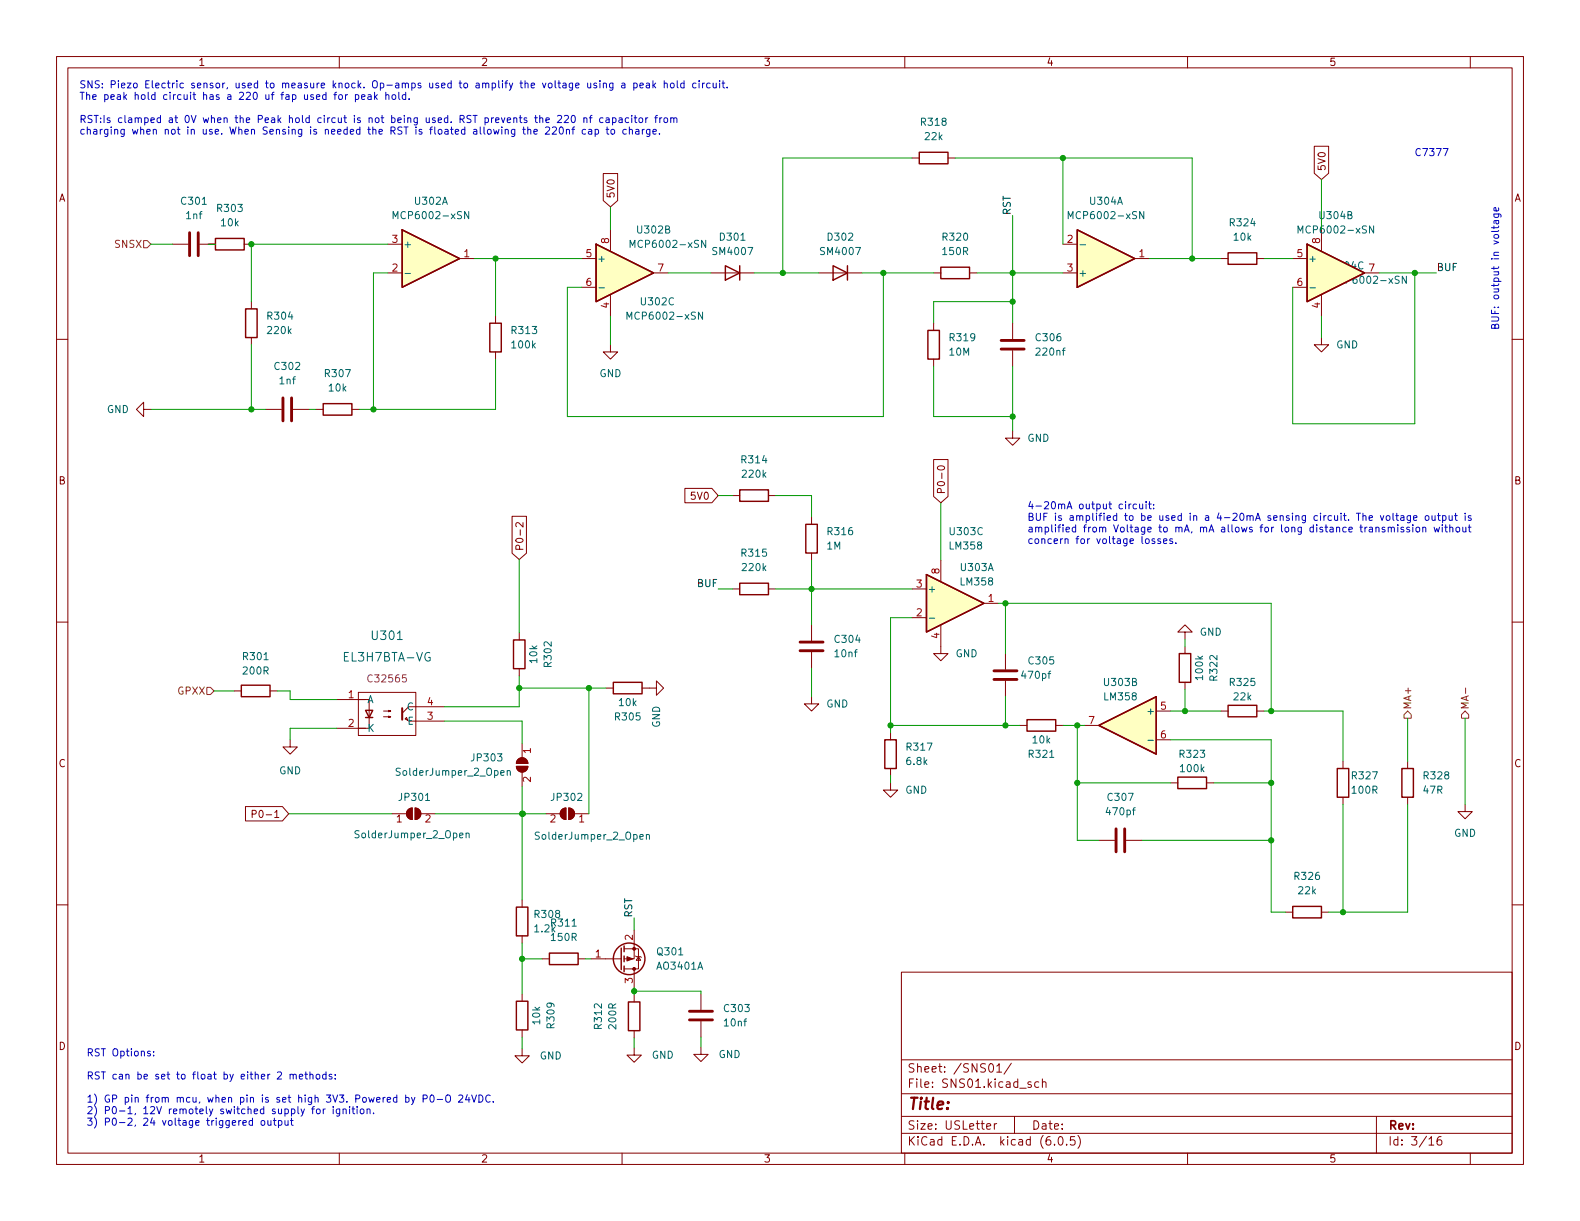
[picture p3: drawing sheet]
<svg xmlns="http://www.w3.org/2000/svg" width="279mm" height="216mm" viewBox="0 0 279 216" stroke-linecap="round" stroke-linejoin="round" font-family="sans-serif">
<g fill="none" stroke="#840000" stroke-width=".18">
<path d="M10 10h259.4v195.9h-259.4zM12 12h255.4v191.9h-255.4zM60 10v2M110 10v2M160 10v2M210 10v2M260 10v2M106.7 30.7h2.5v4.8l-1.3 1.1-1.2-1.1zM161.3 27.9h1.3M167.6 27.9h1.3M232.4 25.9h2.6v4.7l-1.3 1.2-1.3-1.2zM10 60h2"/>
<path d="M30.5 43.2h2.8M35.3 43.2h2.8M43.2 43.2h1.2M44.4 53.3v1.3M44.4 59.7v1.3M68.6 48.3h2.5M68.6 43.2h2.5M81.3 45.7h2.5M87.6 55.9v1.3M102.9 45.7h2.5M102.9 50.8h2.5M107.9 40.6v3.9"/>
<path d="M107.9 52.1v3.8M115.6 48.3h2.5M125.7 48.3h7.6M144.8 48.3h7.6M165.1 48.3h1.3M165.1 57.2v1.2M171.4 48.3h1.3M179.1 57.2v2.7M188 48.3h2.5M188 43.2h2.5M200.7 45.7h2.5M215.9 45.7h1.3"/>
<path d="M222.2 45.7h1.3M228.6 45.7h2.5M228.6 50.8h2.5M233.7 59.7v1.3h1.2l-1.2 1.2-1.3-1.2h1.3M233.7 40.6v3.9M233.7 52.1v3.8M267.4 60h2M25.4 72.4v-1.3l-1.3 1.3 1.3 1.3v-1.3h1.3M47 72.4h2.8M51.8 72.4h2.8M55.9 72.4h1.2M62.2 72.4h1.3"/>
<path d="M87.6 62.2v1.3M107.9 61v1.2h-1.2l1.2 1.3 1.3-1.3h-1.3M165.1 63.5v1.3M179.1 76.2v1.3h1.2l-1.2 1.2-1.3-1.2h1.3M179.1 62v2.8M90.6 91.3h2.5v6.5l-1.3 1.1-1.2-1.1zM92.5 92.4v.8l-.9-.8-.4 .3 .1 .4M121.1 86.4h4.8l1.1 1.2-1.1 1.3h-4.8zM129.5 87.6h1.3M135.9 87.6h1.3M143.5 91.4v1.3M143.5 97.8v1.3"/>
<path d="M165.1 81.3h2.5v6.5l-1.2 1.1-1.3-1.1zM165.8 82.6a.75 .75 0 0 1 1.2 .2 .72 .72 0 0 1-1.2-.1zM166.4 99.1v3.8M10 110h2M91.8 111.9v1.3M91.8 118.2v1.3M129.5 104.1h1.3M135.9 104.1h1.3M143.5 110.5v2.8M143.5 115.3v2.8M161.3 104.1h2.5M161.3 109.2h2.5"/>
<path d="M166.4 110.5v5.1h1.2l-1.2 1.2-1.3-1.2h1.3M174 106.7h2.5M177.8 115.6v2.8M209.5 111.8h1.3l-1.3-1.3-1.2 1.3h1.2v1.2M209.5 114.3v1.3M267.4 110h2M41.4 122.2h1.3M47.8 122.2h1.2M51.3 130.8v1.3h1.3l-1.3 1.3-1.3-1.3h1.3M59.6 123.7h5M59.6 128.8h5M63.4 123.7h1.9v5.1h-1.9"/>
<path d="M63.4 122.4h10.1v7.6h-10.1zM67.8 126.7h1.3l-.4 .2v-.3l.4 .1M67.8 125.7h1.3l-.4 .2v-.3l.4 .1M71.6 127.1l.3-.2 .2 .5zM72.3 125l-1.2 1.1M73.5 127.5h5.1M73.5 125h5.1M91.3 135.5h2a1.02 1.02 0 0 1-1 1 1.02 1.02 0 0 1-1-1zM91.6 134.3a1.02 1.02 0 0 1 1.1-.2 1.02 1.02 0 0 1 .6 .9h-2zM92.3 131.4v2.6M92.3 136.5v2.6M107.2 121.7h1.3"/>
<path d="M113.5 121.7h2.6v1.2l1.2-1.2-1.2-1.3v1.3M143.5 123.2v1.3h1.3l-1.3 1.2-1.3-1.2h1.3M157.5 138.4v1.3h1.2l-1.2 1.3-1.3-1.3h1.3M157.5 129.5v1.3M157.5 135.9v1.3M177.8 120.4v2.8M180.3 128.3h1.3M186.7 128.3h1.3M191.8 128.3h2.5M204.5 125.7h2.5M204.5 130.8h2.5M207 138.4h1.3"/>
<path d="M209.5 120.7v1.2M213.4 138.4h1.2M215.9 125.7h1.3M222.2 125.7h1.3M237.5 134.6v1.3M248.9 134.6v1.3M10 160h2M43.4 142.6h6.5l1.2 1.3-1.2 1.3h-6.5zM44.6 144l.6-.1 .1-.2v-.3l-.7-.1v1.3M69.3 143.9h2.6M72.2 143.2l.7-.3v2a1.02 1.02 0 0 1-.9-.6 1.02 1.02 0 0 1 .2-1.1zM73.4 142.9a1.02 1.02 0 0 1 1 1 1.02 1.02 0 0 1-1 1z"/>
<path d="M74.4 143.9h2.6M92.3 159.1v1.3M96.5 143.9h2.6M99.4 143.2l.7-.3v2a1.02 1.02 0 0 1-1-.6 1.02 1.02 0 0 1 .3-1.1zM100.6 142.9a1.02 1.02 0 0 1 1 1 1.02 1.02 0 0 1-1 1zM101.6 143.9h2.5M194.3 148.6h2.8M199.1 148.6h2.8M237.5 141v1.2M248.9 141v1.2M259.1 142.2v1.3h1.2l-1.2 1.3-1.3-1.3h1.3M267.4 160h2"/>
<path d="M92.3 165.5v1.3M92.3 175.8v1.2M95.9 169.5h1.3M102.2 169.5h1.3M104.5 169.5h5.4M110.4 167.8h2.5v3.5h-2.5M112.1 164.5v5h-1.7M112.1 171.3v3.3M112.1 175.9v1.3M112.4 169l.1 .2h.8l.1 .1M112.9 169.2l.4 .6h-.8zM124 175.8v2.8"/>
<path d="M159.4 171.9h108v32h-108zM227.3 161.3h1.3M233.7 161.3h1.2M92.3 185.4v1.3h1.3l-1.3 1.3-1.2-1.3h1.2M92.3 182.1v1.3M112.1 185.3v1.3h1.3l-1.3 1.2-1.2-1.2h1.2M112.1 182.2v1.3M124 185.2v1.2h1.2l-1.2 1.3-1.3-1.3h1.3M124 180.6v2.8M159.4 197.4h108M159.4 193.4h108M159.4 187.4h108"/>
<path d="M174.5 199.2l.7-.2-.1-.3h-.4l-.2 .2v.7h.6M175 188.2l.2-.1a.81 .81 0 0 1 .6 .6 .81 .81 0 0 1-.3 .8l-.2 .1a.81 .81 0 0 1-.3-1.4zM175.8 198.7v1M176.3 198.7h-.3l-.2 .3M176.3 188.5l.4-.4v1.5M176.3 189.6h.8M178.8 188l-1.3 1.9M179.4 197.4v3M182.3 191.4l-.3-.1-.2 .2v.2l.5 .2v.3h-.5M183.7 191.4l-.4-.1-.3 .3v.4l.1 .2h.6M184.3 191.4l.2-.1 .4 .1 .1 .9M184.3 190.8v1.5"/>
<path d="M243.4 197.4v6.5M60 203.9v2M110 203.9v2M159.4 200.4h108M160 203.9v2M186.5 202.3v.2M187.3 201h.2a.81 .81 0 0 1 .6 .6 .81 .81 0 0 1-.3 .8l-.2 .1a.81 .81 0 0 1-.6-.6 .81 .81 0 0 1 .3-.9zM188.6 202.3v.2M190 201h-.7v.7l.2-.2 .5 .1 .1 .2-.1 .5-.2 .2-.5-.2M190.6 200.8a1.72 1.72 0 0 1 0 2.2M210 203.9v2M252.7 201.4l.4-.4v1.5"/>
<path d="M252.7 202.5h.8M254.8 201a.59 .59 0 0 0-.7 .6v.6l.2 .2 .4 .1 .2-.2 .1-.5-.2-.2-.4-.1-.3 .3M260 203.9v2"/>
</g>
<g fill="none" stroke="#840000" stroke-width=".25">
<path d="M162.6 26.9h5v2.1h-5zM38.1 42.2h5.1v2h-5.1zM43.4 54.6h2.1v5.1h-2.1zM71.1 40.6l10.2 5.1-10.2 5.1zM86.6 57.2h2v5h-2zM105.4 43.2l10.2 5.1-10.2 5zM128.3 47l2.5 1.3-2.5 1.2zM130.8 47v2.5M147.3 47l2.6 1.3-2.6 1.2zM149.9 47v2.5M164.1 58.4h2v5.1h-2zM166.4 47.2h5v2.1h-5z"/>
<path d="M190.5 40.6l10.2 5.1-10.2 5.1zM217.2 44.7h5v2h-5zM231.1 43.2l10.2 5.1-10.2 5zM57.1 71.4h5.1v2h-5.1zM130.8 86.6h5.1v2h-5.1zM142.5 92.7h2v5.1h-2zM90.8 113.2h2v5h-2zM130.8 103.1h5.1v2.1h-5.1zM163.8 101.6l10.2 5.1-10.2 5.1zM208.5 115.6h2.1v5.1h-2.1zM42.7 121.2h5.1v2h-5.1zM64.6 125.6h1.3l-.6 1.3z"/>
<path d="M64.6 126.9h1.3M108.5 120.7h5v2h-5zM156.5 130.8h2v5.1h-2zM181.6 127.3h5.1v2h-5.1zM194.3 128.3l10.2-5.1v10.2zM208.3 137.4h5.1v2h-5.1zM217.2 124.7h5v2h-5zM236.5 135.9h2v5.1h-2zM247.9 135.9h2v5.1h-2zM91.3 177h2v5.1h-2zM91.3 160.4h2v5.1h-2zM97.2 168.5h5v2.1h-5z"/>
<path d="M109.9 167.6v3.9M110.4 167.3v1M110.4 169v1.1M110.4 170.8v1M111.1 177.2h2.1v5h-2.1zM228.6 160.3h5.1v2h-5.1z"/>
<circle cx="111.3" cy="169.5" r="2.79"/>
</g>
<g fill="none" stroke="#006464" stroke-width=".18">
<path d="M69.5 38.7v-1.3l.4 .9 .5-.9v1.3M82.9 37.4v1.3l-.7-1.3v1.3M188.9 38.7v-1.3l.4 .9 .4-.9v1.3M202.3 37.4v1.3l-.8-1.3v1.3M242.9 39.9v1.3l-.7-1.3v1.3M71.6 48.4h1M105.9 50.9h1M107.3 50.9l1.2 .4-1.2 .4M108 49.5v1M110.9 56.5v-1.3l.4 .9 .4-.9v1.3M111.4 43.8v-1.3l.5 .9 .4-.9v1.3M124.2 55.2v1.3l-.7-1.3v1.3"/>
<path d="M124.8 42.5v1.3l-.7-1.3v1.3M191 43.3h1M229.5 41.2v-1.3l.5 1 .4-1v1.3M231.6 50.9h1M233 50.9l1.3 .4-1.3 .4M233.8 49.5v1M235.3 50.1v-1.3l.5 .9 .4-.9v1.3M248.7 48.8v1.3l-.7-1.3v1.3M76 115.4a.75 .75 0 0 0-.9 .6 .75 .75 0 0 0 .5 .9l.5-.2v-.5h-.3M164.3 109.3h1M165.7 109.3l1.2 .4-1.2 .5M166.5 107.9v1"/>
<path d="M89.7 136.4l.2-.1h.3v.8M89.7 136.3v.8M203 130.9h1M82.4 147.4l.2-.1 .3 .1 .1 .7M82.4 147.3v.8M114.3 147.7l.2-.1h.3v.8M114.3 147.6v.8"/>
</g>
<g fill="#ffffc2" stroke="#ffffc2" stroke-width=".18">
<path d="M105.4 43.2l10.2 5.1-10.2 5z"/>
<path d="M190.5 40.6l10.2 5.1-10.2 5.1z"/>
<path d="M71.1 40.6l10.2 5.1-10.2 5.1z"/>
<path d="M231.1 43.2l10.2 5.1-10.2 5z"/>
<path d="M194.3 128.3l10.2-5.1v10.2z"/>
<path d="M163.8 101.6l10.2 5.1-10.2 5.1z"/>
</g>
<g fill="none" stroke="#840000" stroke-width=".51">
<path d="M33.5 41.1v4.1M35.1 41.1v4.1M50 70.4v4M51.6 70.4v4M177 60.2h4.1M177 61.7h4.1M141.5 113.5h4M141.5 115.1h4M175.8 118.6h4M175.8 120.1h4M197.4 146.6v4M198.9 146.6v4"/>
<path d="M121.9 178.8h4.1M121.9 180.3h4.1"/>
</g>
<g fill="#840000" stroke="#840000" stroke-width=".18">
<path d="M91.6 134.3a1.02 1.02 0 0 1 1.1-.2 1.02 1.02 0 0 1 .6 .9h-2z"/>
<path d="M91.3 135.5h2a1.02 1.02 0 0 1-1 1 1.02 1.02 0 0 1-1-1z"/>
<path d="M72.2 143.2l.7-.3v2a1.02 1.02 0 0 1-.9-.6 1.02 1.02 0 0 1 .2-1.1z"/>
<path d="M73.4 142.9a1.02 1.02 0 0 1 1 1 1.02 1.02 0 0 1-1 1z"/>
<path d="M110.9 169.2l1 .3-1 .4z"/>
<path d="M100.6 142.9a1.02 1.02 0 0 1 1 1 1.02 1.02 0 0 1-1 1z"/>
<path d="M99.4 143.2l.7-.3v2a1.02 1.02 0 0 1-1-.6 1.02 1.02 0 0 1 .3-1.1z"/>
<circle cx="112.1" cy="167.8" r=".25"/>
<circle cx="112.1" cy="171.3" r=".25"/>
</g>
<path d="M71.1 125.2v2.1" fill="none" stroke="#840000" stroke-width=".36"/>
<path d="M25.4 42.5h.6l.7 .7-.7 .6h-.6zM36.6 121.5h.6l.6 .7-.6 .6h-.6zM248.9 125.7l.7 .7v.6h-1.3v-.6zM259.1 125.7l.6 .7v.6h-1.3v-.6zM259.2 121.7v.9" fill="none" stroke="#725600" stroke-width=".18"/>
<g fill="none" stroke="#0000c2" stroke-width=".18">
<path d="M59 16.7h.5M59.5 16.3l-.3 .2v1.1M60 16.8l.3-.1 .3 .3v.3l-.3 .3-.3-.1-.1-.2zM61.1 16.7v.9M61.5 16.7l-.4 .3M62.9 16.8l.3-.1 .3 .3-.2 .5h-.4M62.9 16.7v1.3M63.9 17.2l.6-.2v-.2l-.4-.1-.2 .2 .1 .6h.5M65.1 16.8h.5v.8M65.6 17l-.4 .1-.2 .2 .2 .3 .4-.1M66.2 16.3v1.3M66.4 17.1l.3 .5"/>
<path d="M66.7 16.7l-.5 .5M68.2 16.9l.2-.2 .3 .1 .1 .8M68.2 16.3v1.3M69.4 16.8l.3-.1 .3 .3v.3l-.3 .3-.3-.1-.1-.2zM70.5 16.3v1.1l.2 .2M71.7 16.8l-.3-.1-.3 .3 .2 .5h.4M71.7 16.3v1.3M72.3 17.5v.1M105.5 14.8l-.3-.1-.2 .2 .1 .2 .4 .1v.3h-.5M106.1 14.3v.1M106.1 14.7v.8M106.7 14.8l.2-.1 .3 .1v.7"/>
<path d="M106.7 14.7v.8M108.4 14.7v1l-.3 .3-.3-.1M108.4 14.8l-.4-.1-.2 .2 .1 .6h.5M110 14.8h.4l.1 .7M110.5 15l-.4 .1-.2 .1 .2 .3h.4M112.1 14.8l.3-.1 .3 .2-.1 .6h-.5M112.1 14.7v1.3M113.2 15.1l.6-.1-.1-.2-.4-.1-.1 .2v.6h.5M114.3 14.8h.5l.1 .7M114.9 15l-.5 .1-.1 .1 .1 .3h.5M115.5 14.3v1.2M115.6 15.1l.3 .4"/>
<path d="M115.9 14.7l-.4 .5M117.5 14.8l.1-.1 .3 .1 .1 .7M117.5 14.3v1.2M118.7 14.8l.3-.1 .2 .2v.4l-.2 .2h-.3l-.2-.2zM119.8 14.3v1.1l.1 .1M121 14.8l-.4-.1-.2 .2 .1 .6h.5M121 14.3v1.2M123.1 14.8l-.4-.1-.2 .2 .1 .6h.5M123.6 14.3v.1M123.6 14.7v.8M124.2 14.7v.8M124.6 14.7l-.4 .2"/>
<path d="M125.6 14.8l-.4-.1-.2 .2 .1 .6h.5M126.1 14.7l.1 .8h.3l.2-.1M126.7 14.7v.8M127.3 14.3v.1M127.3 14.7v.8M127.7 14.7h.5M127.9 14.3v1.1l.3 .1M128.6 15.4v.1M96.5 22.6l.5-.1 .2 .3-.8 .9h.8M97.7 22.6l.5-.1 .2 .3-.8 .9h.8M98.6 20.5l.5-.1 .2 .4-.8 .9h.8M99 22.6l.2-.1a.68 .68 0 0 1 .4 .6 .68 .68 0 0 1-.4 .6l-.2-.1-.1-.4z"/>
<path d="M99.8 20.5l.5-.1 .2 .4-.8 .9h.8M100.2 23l.1-.1h.3l.1 .8M100.2 22.9v.8M101.1 20.5l.2-.1a.68 .68 0 0 1 .5 .6 .68 .68 0 0 1-.5 .7l-.2-.1-.1-.4zM101.1 22.9h.5M101.6 22.5l-.3 .1v1.1M103.2 20.9l.2-.1 .3 .1 .1 .8M103.2 20.8v.9M103.6 22.9h-.4l-.3 .2 .2 .6h.5M104.1 22.9h.5v.8M104.2 20.8h.5M104.6 23.2h-.4l-.2 .2 .2 .3h.4"/>
<path d="M104.7 20.4l-.3 .2v1.1M105.2 22.9h.4l.2 .2-.1 .6h-.5M105.2 22.9v1.2M106.6 20.9l-.3-.1-.3 .3 .2 .5h.4M107.2 20.9h.5v.8M107.2 22.9h.5M107.4 22.5v1l.3 .2M107.7 21.1l-.4 .1-.2 .2 .2 .3 .4-.1M108.1 22.9h.3l.3 .2v.4l-.3 .2h-.3l-.1-.2zM108.3 20.9l.4-.1 .2 .3-.1 .5h-.5M108.3 20.8v1.3M109.5 20.9h.5v.8"/>
<path d="M110 21.1l-.4 .1-.2 .2 .2 .3 .4-.1M110.7 22.9h-.3l-.3 .2 .2 .6h.4M111.2 20.9l-.4-.1-.2 .3 .1 .5h.5M111.3 23l.2-.1h.3v.8M111.3 22.5v1.2M111.7 20.4v.1M111.7 20.8v.9M112.1 20.8h.5M112.3 20.4v1.1l.3 .2M112.4 22.9h.5l.1 .8M113 23.2h-.4l-.2 .2 .2 .3h.4M113.1 20.9l.3-.1 .3 .3v.3l-.3 .3-.3-.1-.1-.2z"/>
<path d="M113.6 22.9v.8M114 22.9l-.4 .2M114.2 20.8v.9M114.6 20.8l-.4 .3M114.9 22.9v1l-.2 .2h-.3M114.9 22.9h-.3l-.3 .2 .1 .6h.5M115.5 23.3l.6-.1-.1-.3h-.4l-.1 .2v.6h.5M115.8 20.8h.5M116.3 20.4l-.4 .2v1.1M116.6 23.6v.1M116.7 20.8v.9M117 20.8l-.3 .3"/>
<path d="M117.5 20.9l.3-.1 .3 .3v.3l-.3 .3-.3-.1-.1-.2zM118.6 20.9l.2-.1 .3 .1 .1 .8M118.6 20.8v.9M119.2 21l.1-.2 .3 .1 .1 .8M255.2 26.3h.9l-.6 1.2M264.2 37.8h1l.2 .3v.3M264.2 40v.4M264.2 37.8v.4l.2 .2 .6-.1v-.5M264.5 39v.4l.2 .2 .3-.2v-.4M265 36.8v.3l-.2 .2-.6-.1v-.4l.3-.1 .1 .6M265 40l-.2 .3h-1M265 39l-.8 .1v.4"/>
<path d="M199.6 89.1v.9M200 89.1l-.4 .3M201 89.2l-.4-.1-.2 .3 .1 .5h.5M201.5 89.1l.1 .8 .3 .1 .2-.1M202.1 89.1v.9M202.7 88.7v.1M202.7 95.3h.3l.2 .2v.4l-.2 .2-.3-.1-.1-.1zM202.7 89.1v.9M203.1 89.1h.5M203.3 88.7v1.1l.3 .2M204 89.9v.1M204 89.2v.1"/>
<path d="M204.2 95.3h-.3l-.2 .1 .1 .2 .4 .1v.3h-.5M205.2 95.3h-.3l-.2 .1 .1 .2 .4 .1v.3h-.5M205.8 95.7l.6-.1-.1-.3h-.4l-.1 .1v.6h.5M207.3 95.3h-.3l-.2 .1 .1 .2 .4 .1v.3h-.5M207.9 96v.1M244.1 91.2l.3 .8 .3-.8M244.9 93.3l-.3-.1-.2 .2 .1 .2 .4 .1v.3h-.5M245.2 91.2h.3l.3 .2v.4l-.3 .2h-.3l-.1-.2zM245.5 93.3l.2-.1 .3 .1v.8M245.5 93.2v.9M246 93.4l.2-.2 .3 .1 .1 .8M246.3 90.8v1l.2 .2"/>
<path d="M246.8 91.2h.5M247 90.8v1l.3 .2M247.2 92.8v.1M247.2 93.2v.9M247.7 91.2h.5l.1 .8M248.2 93.3l-.3-.1-.2 .2 .1 .2 .4 .1v.3h-.5M248.3 91.5h-.5l-.1 .2 .1 .3h.5M249.2 93.3l-.3-.1-.1 .2v.2l.4 .1v.3h-.4M249.4 91.2v1l-.2 .2h-.3M249.4 91.2h-.3l-.3 .2 .1 .6h.5M249.8 92.8v.1M249.8 93.2v.9"/>
<path d="M250 91.6l.6-.1-.1-.3h-.4l-.1 .2v.6h.5M250.5 93.3l.3-.1 .3 .3v.3l-.3 .3-.3-.1-.1-.2zM251.6 93.3l.2-.1 .3 .1v.8M251.6 93.2v.9M252.1 91.2h.3l.3 .2v.4l-.3 .2h-.3l-.1-.2zM253.2 91.2l.1 .8h.3l.2-.1M253.6 93.2l.2 .9 .3-.6 .2 .6 .3-.9M253.8 91.2v.8M254.2 91.2h.5M254.4 90.8v1l.3 .2M255 92.8v.1M255 93.2v.9"/>
<path d="M255.1 91.2h.4l.2 .2-.1 .6h-.5M255.1 91.2v1.2M255.5 93.2h.5M255.6 92.8v1.1l.4 .2M256.3 91.2v.8h.3l.2-.1M256.4 93.3l.2-.1 .3 .1v.8M256.4 92.8v1.3M256.8 91.2v.8M257.2 91.2h.5M257.4 90.8v1l.3 .2M257.5 93.3l.2-.1 .4 .1v.5l-.1 .2-.3 .1-.2-.2zM258.7 93.2v.8l.3 .1 .2-.2"/>
<path d="M259.1 90.8v.1M259.1 91.2v.8M259.2 93.2v.9M259.6 93.2h.5M259.8 92.8v1.1l.3 .2M260.1 91.2h-.3l-.2 .2 .1 .1 .4 .2v.3h-.5M26.6 185.9h-.3l-.2 .1v.2l.5 .1v.4h-.5M27.2 186.6v.1M27.2 185.9v.1M44.6 198.2l-.3-.1-.3 .3 .2 .5h.4M44.6 197.7v1.3M46.3 198.2l.3-.1 .2 .3v.3l-.2 .3-.3-.1-.1-.2z"/>
<path d="M47.4 198.1v.8l.3 .1 .2-.1M47.9 198.1v.9M48.3 198.1h.5M48.5 197.7v1.1l.3 .2M49.2 198.2l.4-.1 .2 .3-.1 .5h-.5M49.2 198.1v1.3M50.4 198.1l.1 .8 .3 .1 .1-.1M50.9 198.1v.9M51.3 190.1l.2-.1h.3v.8M51.3 190v.8M51.4 198.1h.4M51.5 197.7v1.1l.3 .2"/>
<path d="M51.8 190.1l.2-.1h.3l.1 .8M52.9 190.4l.6-.1v-.3h-.4l-.2 .1 .1 .6h.5M53.9 190h.5M54.1 189.5v1.1l.3 .2M54.8 190.1l.2-.1h.3l.1 .8M54.8 189.5v1.3M55.1 196.1h.5M55.6 195.7l-.3 .1v1.1M56 190h.3l.3 .2v.4l-.3 .2-.3-.1-.1-.1zM56.1 196.1h.3l.2 .2v.4l-.2 .2h-.3l-.1-.2zM57.2 196.1v.8M57.5 196.1l-.3 .2"/>
<path d="M57.6 190h-.3l-.3 .2 .2 .5h.4M57.6 189.5v1.3M58.7 190h-.3l-.2 .1 .1 .2 .4 .1v.3h-.5M58.9 196.1v.8M59.3 190.7v.1M59.3 190v.1M60.1 196.1v1l-.3 .3-.3-.1M60.1 196.1h-.4l-.2 .2 .1 .6h.5M60.7 196.2l.2-.1h.3v.8M60.7 196.1v.8M61.8 196.1v.8M62.2 196.1h.5"/>
<path d="M62.4 195.7v1.1l.3 .1M63.2 196.1v.8M63.8 196.1h.3l.3 .2v.4l-.3 .2h-.3l-.1-.2zM64.9 196.2l.2-.1h.3l.1 .8M64.9 196.1v.8M66.1 196.8v.1M72.8 194l.3 .9M73.4 194l-.4 1.2-.2 .1M74.8 194.3l.6-.1 .2-.2-.1-.3-.7-.1v1.3M76.2 193.7l.1-.1a.68 .68 0 0 1 .5 .7 .68 .68 0 0 1-.5 .6l-.1-.1-.2-.4zM77.3 194.4h1M78.9 193.8l.2-.2a.43 .43 0 0 1 .6 .4v.5a.42 .42 0 0 1-.5 .4 .42 .42 0 0 1-.4-.4z"/>
<path d="M81.1 193.7l.5-.1 .2 .4-.7 .9h.7M82.6 193.6l-.3 .9h.8M82.9 194v.9M83.4 193.6l.4 1.3 .5-1.3M84.7 193.6a.64 .64 0 0 1 .7 .7 .64 .64 0 0 1-.7 .6zM86.7 193.7a.6 .6 0 0 0-.9 .5 .6 .6 0 0 0 .6 .7l.3-.1M87.2 194.8v.1"/>
</g>
<g fill="none" stroke="#009600" stroke-width=".18">
<path d="M107.9 36.6v4M161.3 27.9h-22.9v20.4M168.9 27.9h41.9v17.8M179.1 38.1v19.1M188 27.9v15.3M233.7 31.8v8.8M26.7 43.2h3.8M36.8 43.2h1.3M68.6 48.3h-2.6v24.1M68.6 43.2h-24.2v10.1M83.8 45.7h19.1M87.6 45.7v10.2"/>
<path d="M107.9 55.9v5.1M118.1 48.3h7.6M133.3 48.3h11.5M152.4 48.3h12.7M156.2 48.3v25.4h-55.9v-22.9h2.6M172.7 48.3h15.3M179.1 53.3h-14v3.9M203.2 45.7h12.7M223.5 45.7h5.1M233.7 55.9v3.8M243.8 48.3h10.2M250.2 48.3v26.6h-21.6v-24.1"/>
<path d="M26.7 72.4h20.3M44.4 61v11.4M54.6 72.4h1.3M87.6 63.5v8.9h-24.1M165.1 64.8v8.9h14M179.1 64.8v11.4M91.8 98.9v13M127 87.6h2.5M137.2 87.6h6.3v3.8M143.5 99.1v11.4M166.4 88.9v10.2M91.8 119.5v5.5h-13.2"/>
<path d="M127 104.1h2.5M137.2 104.1h24.1M143.5 118.1v5.1M161.3 109.2h-3.8v20.3M176.5 106.7h48.3v19M177.8 106.7v8.9M209.5 113v1.3M37.8 122.2h3.6M49 122.2h2.3v1.5h8.3M59.6 128.8h-8.3v2M78.6 127.5h13.7v3.9M91.8 121.7h15.4"/>
<path d="M92.3 139.1v20M104.1 121.7v22.2M157.5 128.3h22.8M157.5 137.2v1.2M177.8 123.2v5.1M188 128.3h3.8M190.5 128.3v20.3h3.8M190.5 138.4h16.5M207 125.7h8.9M207 130.8h17.8v30.5h2.5M209.5 121.9v3.8M214.6 138.4h10.2"/>
<path d="M223.5 125.7h14v8.9M248.9 127v7.6M259.1 127v15.2M51.1 143.9h18.2M77 143.9h15.3M92.5 143.9h4M201.9 148.6h22.9M237.5 142.2v19.1M248.9 142.2v19.1h-14M92.3 166.8v9M92.3 169.5h3.6M103.5 169.5h1"/>
<path d="M112.1 162.3v2.2M112.1 174.6v1.3M112.1 175.3h11.9v.5M92.3 183.4v2M112.1 183.5v1.8M124 183.4v1.8"/>
</g>
<g fill="#009600" stroke="#009600" stroke-width=".18">
<circle cx="190.5" cy="138.4" r=".46"/>
<circle cx="209.5" cy="125.7" r=".46"/>
<circle cx="224.8" cy="138.4" r=".46"/>
<circle cx="224.8" cy="148.6" r=".46"/>
<circle cx="237.5" cy="161.3" r=".46"/>
<circle cx="224.8" cy="125.7" r=".46"/>
<circle cx="138.4" cy="48.3" r=".46"/>
<circle cx="156.2" cy="48.3" r=".46"/>
<circle cx="66" cy="72.4" r=".46"/>
<circle cx="179.1" cy="73.7" r=".46"/>
<circle cx="179.1" cy="53.3" r=".46"/>
<circle cx="210.8" cy="45.7" r=".46"/>
<circle cx="188" cy="27.9" r=".46"/>
<circle cx="179.1" cy="48.3" r=".46"/>
<circle cx="250.2" cy="48.3" r=".46"/>
<circle cx="92.3" cy="169.5" r=".46"/>
<circle cx="91.8" cy="121.7" r=".46"/>
<circle cx="112.1" cy="175.3" r=".46"/>
<circle cx="177.8" cy="128.3" r=".46"/>
<circle cx="190.5" cy="128.3" r=".46"/>
<circle cx="157.5" cy="128.3" r=".46"/>
<circle cx="177.8" cy="106.7" r=".46"/>
<circle cx="92.5" cy="143.9" r=".46"/>
<circle cx="143.5" cy="104.1" r=".46"/>
<circle cx="104.1" cy="121.7" r=".46"/>
<circle cx="92.3" cy="143.9" r=".46"/>
<circle cx="87.6" cy="45.7" r=".46"/>
<circle cx="44.4" cy="43.2" r=".46"/>
<circle cx="44.4" cy="72.4" r=".46"/>
</g>
<text font-size="2.8" fill="#840000" x="160.4" y="196.2">Title:</text>
<g font-size="2.1" fill="#006464">
<text x="65.9" y="113.2">U301</text>
<text x="61.1" y="117">EL3H7BTA-VG</text>
</g>
<g font-size="2.1" fill="#840000">
<text x="160.4" y="189.7">Sheet: /SNS01/</text>
<text x="160.4" y="192.4">File: SNS01.kicad_sch</text>
<text x="160.4" y="202.5">KiCad E.D.A. kicad (6.0.5)</text>
<text x="160.4" y="199.7">Size: USLetter</text>
<text x="182.4" y="199.7">Date:</text>
<text x="245.4" y="199.7">Rev:</text>
<text x="245.4" y="202.5">Id: 3/16</text>
</g>
<g font-size="1.8" fill="#840000">
<text x="35" y="11.6">1</text>
<text x="85" y="11.6">2</text>
<text x="135" y="11.6">3</text>
<text x="185" y="11.6">4</text>
<text x="235" y="11.6">5</text>
<text x="10.3" y="35.6">A</text>
<text x="108.7" y="35.1" transform="rotate(-90 108.7 35.1)">5V0</text>
<text x="234.4" y="30.3" transform="rotate(-90 234.4 30.3)">5V0</text>
<text x="267.7" y="35.6">A</text>
<text x="236.1" y="50.2">MCP6002-xSN</text>
<text x="10.3" y="85.7">B</text>
<text x="122.4" y="88.4">5V0</text>
<text x="167.1" y="87.5" transform="rotate(-90 167.1 87.5)">P0-0</text>
<text x="267.7" y="85.7">B</text>
<text x="92.5" y="97.5" transform="rotate(-90 92.5 97.5)">P0-2</text>
<text x="10.3" y="135.6">C</text>
<text x="267.7" y="135.6">C</text>
<text x="45.9" y="144.6">P0-1</text>
<text x="10.3" y="185.7">D</text>
<text x="267.7" y="185.7">D</text>
<text x="35" y="205.6">1</text>
<text x="85" y="205.6">2</text>
<text x="135" y="205.6">3</text>
<text x="185" y="205.6">4</text>
<text x="235" y="205.6">5</text>
</g>
<g font-size="1.8" fill="#0000c2">
<text x="14" y="15.6">SNS: Piezo Electric sensor, used to measure knock. Op-amps used to amplify the voltage using a peak hold circuit.</text>
<text x="14" y="17.6">The peak hold circuit has a 220 uf fap used for peak hold.</text>
<text x="14" y="21.7">RST:Is clamped at 0V when the Peak hold circut is not being used. RST prevents the 220 nf capacitor from</text>
<text x="14" y="23.8">charging when not in use. When Sensing is needed the RST is floated allowing the 220nf cap to charge.</text>
<text x="250.1" y="27.6">C7377</text>
<text x="265.1" y="58.4" transform="rotate(-90 265.1 58.4)">BUF: output in voltage</text>
<text x="181.6" y="90">4-20mA output circuit:</text>
<text x="181.6" y="92.1">BUF is amplified to be used in a 4-20mA sensing circuit. The voltage output is</text>
<text x="181.6" y="94.1">amplified from Voltage to mA, mA allows for long distance transmission without</text>
<text x="181.6" y="96.2">concern for voltage losses.</text>
<text x="15.2" y="186.8">RST Options:</text>
<text x="15.2" y="190.9">RST can be set to float by either 2 methods:</text>
<text x="15.2" y="195">1) GP pin from mcu, when pin is set high 3V3. Powered by P0-O 24VDC.</text>
<text x="15.2" y="197">2) P0-1, 12V remotely switched supply for ignition.</text>
<text x="15.2" y="199">3) P0-2, 24 voltage triggered output</text>
</g>
<g font-size="1.8" fill="#006464">
<text x="163" y="22.2">R318</text>
<text x="163.6" y="24.8">22k</text>
<text x="32.2" y="36.2">C301</text>
<text x="33" y="38.7">1nf</text>
<text x="38.5" y="37.5">R303</text>
<text x="39.2" y="40">10k</text>
<text x="70.3" y="38.7">MCP6002-xSN</text>
<text x="73.4" y="36.2">U302A</text>
<text x="112.8" y="41.3">U302B</text>
<text x="189.6" y="38.7">MCP6002-xSN</text>
<text x="192.8" y="36.2">U304A</text>
<text x="217.6" y="40">R324</text>
<text x="230.3" y="41.3">MCP6002-xSN</text>
<text x="233.5" y="38.7">U304B</text>
<text x="71.2" y="43.8">+</text>
<text x="105.5" y="46.4">+</text>
<text x="108.6" y="46.8" transform="rotate(-90 108.6 46.8)">V+</text>
<text x="112.2" y="43.8">MCP6002-xSN</text>
<text x="126.2" y="45.1">SM4007</text>
<text x="127.4" y="42.5">D301</text>
<text x="145.3" y="45.1">SM4007</text>
<text x="146.5" y="42.5">D302</text>
<text x="166.8" y="42.5">R320</text>
<text x="166.8" y="45.1">150R</text>
<text x="218.2" y="42.5">10k</text>
<text x="231.3" y="46.4">+</text>
<text x="234.3" y="46.8" transform="rotate(-90 234.3 46.8)">V+</text>
<text x="113.5" y="54">U302C</text>
<text x="190.6" y="48.9">+</text>
<text x="47.4" y="56.5">R304</text>
<text x="47.4" y="59.1">220k</text>
<text x="90.6" y="59.1">R313</text>
<text x="111.6" y="56.5">MCP6002-xSN</text>
<text x="48.7" y="65.4">C302</text>
<text x="90.6" y="61.6">100k</text>
<text x="167.9" y="62.9">10M</text>
<text x="168.1" y="60.3">R319</text>
<text x="183.3" y="60.3">C306</text>
<text x="183.4" y="62.9">220nf</text>
<text x="236.3" y="61.6">GND</text>
<text x="49.5" y="67.9">1nf</text>
<text x="57.6" y="66.7">R307</text>
<text x="58.2" y="69.2">10k</text>
<text x="106" y="66.7">GND</text>
<text x="18.9" y="73">GND</text>
<text x="131.2" y="81.9">R314</text>
<text x="181.7" y="78.1">GND</text>
<text x="131.4" y="84.5">220k</text>
<text x="146.5" y="94.6">R316</text>
<text x="168.1" y="94.6">U303C</text>
<text x="131.2" y="98.4">R315</text>
<text x="131.4" y="101">220k</text>
<text x="146.2" y="97.2">1M</text>
<text x="168" y="97.2">LM358</text>
<text x="170" y="101">U303A</text>
<text x="164" y="104.8">+</text>
<text x="167" y="105.2" transform="rotate(-90 167 105.2)">V+</text>
<text x="170" y="103.5">LM358</text>
<text x="147.7" y="113.7">C304</text>
<text x="212.1" y="112.4">GND</text>
<text x="43.1" y="116.7">R301</text>
<text x="43.1" y="119.3">200R</text>
<text x="95" y="117.2" transform="rotate(-90 95 117.2)">10k</text>
<text x="97.5" y="117.8" transform="rotate(-90 97.5 117.8)">R302</text>
<text x="147.7" y="116.2">10nf</text>
<text x="169" y="116.2">GND</text>
<text x="182" y="117.5">C305</text>
<text x="64.9" y="124.3">A</text>
<text x="72" y="125.6">C</text>
<text x="109.5" y="124.8">10k</text>
<text x="146.1" y="125.1">GND</text>
<text x="180.9" y="120">470pf</text>
<text x="195.4" y="123.8">LM358</text>
<text x="195.4" y="121.3">U303B</text>
<text x="212.7" y="120.1" transform="rotate(-90 212.7 120.1)">100k</text>
<text x="215.3" y="120.2" transform="rotate(-90 215.3 120.2)">R322</text>
<text x="217.6" y="121.3">R325</text>
<text x="218.2" y="123.8">22k</text>
<text x="64.9" y="129.4">K</text>
<text x="72.1" y="128.1">E</text>
<text x="108.9" y="127.4">R305</text>
<text x="116.7" y="128.7" transform="rotate(-90 116.7 128.7)">GND</text>
<text x="182.7" y="131.4">10k</text>
<text x="203.3" y="126.4">+</text>
<text x="49.3" y="136.9">GND</text>
<text x="70.5" y="137.2">SolderJumper_2_Open</text>
<text x="83.5" y="134.6">JP303</text>
<text x="160.4" y="135.3">6.8k</text>
<text x="160.4" y="132.7">R317</text>
<text x="182" y="134">R321</text>
<text x="208.7" y="134">R323</text>
<text x="208.9" y="136.5">100k</text>
<text x="239.2" y="137.8">R327</text>
<text x="251.9" y="137.8">R328</text>
<text x="70.7" y="141.6">JP301</text>
<text x="97.6" y="141.6">JP302</text>
<text x="160.1" y="140.3">GND</text>
<text x="196" y="141.6">C307</text>
<text x="239.2" y="140.3">100R</text>
<text x="251.8" y="140.3">47R</text>
<text x="63.2" y="148.2">SolderJumper_2_Open</text>
<text x="95.1" y="148.5">SolderJumper_2_Open</text>
<text x="195.8" y="144.1">470pf</text>
<text x="257.1" y="148">GND</text>
<text x="229" y="155.6">R326</text>
<text x="229.7" y="158.1">22k</text>
<text x="94.6" y="164.8">1.2k</text>
<text x="94.6" y="162.3">R308</text>
<text x="97.6" y="163.8">R311</text>
<text x="97.6" y="166.4">150R</text>
<text x="116.3" y="171.4">AO3401A</text>
<text x="116.3" y="168.9">Q301</text>
<text x="128.2" y="178.9">C303</text>
<text x="95.5" y="181.1" transform="rotate(-90 95.5 181.1)">10k</text>
<text x="98" y="181.7" transform="rotate(-90 98 181.7)">R309</text>
<text x="106.4" y="181.8" transform="rotate(-90 106.4 181.8)">R312</text>
<text x="109" y="181.8" transform="rotate(-90 109 181.8)">200R</text>
<text x="128.2" y="181.5">10nf</text>
<text x="95.4" y="187.3">GND</text>
<text x="115.2" y="187.2">GND</text>
<text x="127" y="187.1">GND</text>
</g>
<g font-size="1.8" fill="#0f0f0f">
<text x="178.7" y="38.1" transform="rotate(-90 178.7 38.1)">RST</text>
<text x="254" y="47.9">BUF</text>
<text x="123.4" y="103.8">BUF</text>
<text x="111.8" y="162.3" transform="rotate(-90 111.8 162.3)">RST</text>
</g>
<g font-size="1.8" fill="#725600">
<text x="20.4" y="43.8">SNSX</text>
<text x="31.5" y="122.8">GPXX</text>
<text x="249.6" y="125.5" transform="rotate(-90 249.6 125.5)">MA+</text>
<text x="259.7" y="125.5" transform="rotate(-90 259.7 125.5)">MA-</text>
</g>
<g font-size="1.8" fill="#a90000">
<text x="69.4" y="42.9">3</text>
<text x="82.1" y="45.5">1</text>
<text x="103.6" y="45.5">5</text>
<text x="107.7" y="43" transform="rotate(-90 107.7 43)">8</text>
<text x="188.7" y="42.9">2</text>
<text x="201.4" y="45.5">1</text>
<text x="229.4" y="45.5">5</text>
<text x="233.4" y="43" transform="rotate(-90 233.4 43)">8</text>
<text x="235.4" y="47.6">U304C 7</text>
<text x="69.4" y="48">2</text>
<text x="103.6" y="50.5">6</text>
<text x="116.3" y="48">7</text>
<text x="188.7" y="48">3</text>
<text x="229.4" y="50.5">6</text>
<text x="107.7" y="54.5" transform="rotate(-90 107.7 54.5)">4</text>
<text x="233.4" y="54.5" transform="rotate(-90 233.4 54.5)">4</text>
<text x="166.1" y="101.5" transform="rotate(-90 166.1 101.5)">8</text>
<text x="162.1" y="103.9">3</text>
<text x="174.8" y="106.4">1</text>
<text x="162.1" y="109">2</text>
<text x="166.1" y="112.9" transform="rotate(-90 166.1 112.9)">4</text>
<text x="61.6" y="123.4">1</text>
<text x="75.6" y="124.7">4</text>
<text x="205.2" y="125.5">5</text>
<text x="61.6" y="128.5">2</text>
<text x="75.6" y="127.3">3</text>
<text x="192.5" y="128">7</text>
<text x="205.2" y="130.6">6</text>
<text x="93.9" y="133.2" transform="rotate(-90 93.9 133.2)">1</text>
<text x="93.9" y="138.3" transform="rotate(-90 93.9 138.3)">2</text>
<text x="70.1" y="145.4">1</text>
<text x="75.2" y="145.4">2</text>
<text x="97.3" y="145.4">2</text>
<text x="102.4" y="145.4">1</text>
<text x="111.9" y="166.2" transform="rotate(-90 111.9 166.2)">2</text>
<text x="105.3" y="169.3">1</text>
<text x="111.9" y="173.8" transform="rotate(-90 111.9 173.8)">3</text>
</g>
<text font-size="1.8" fill="#840084" x="65.4" y="120.6">C32565</text>
</svg>
